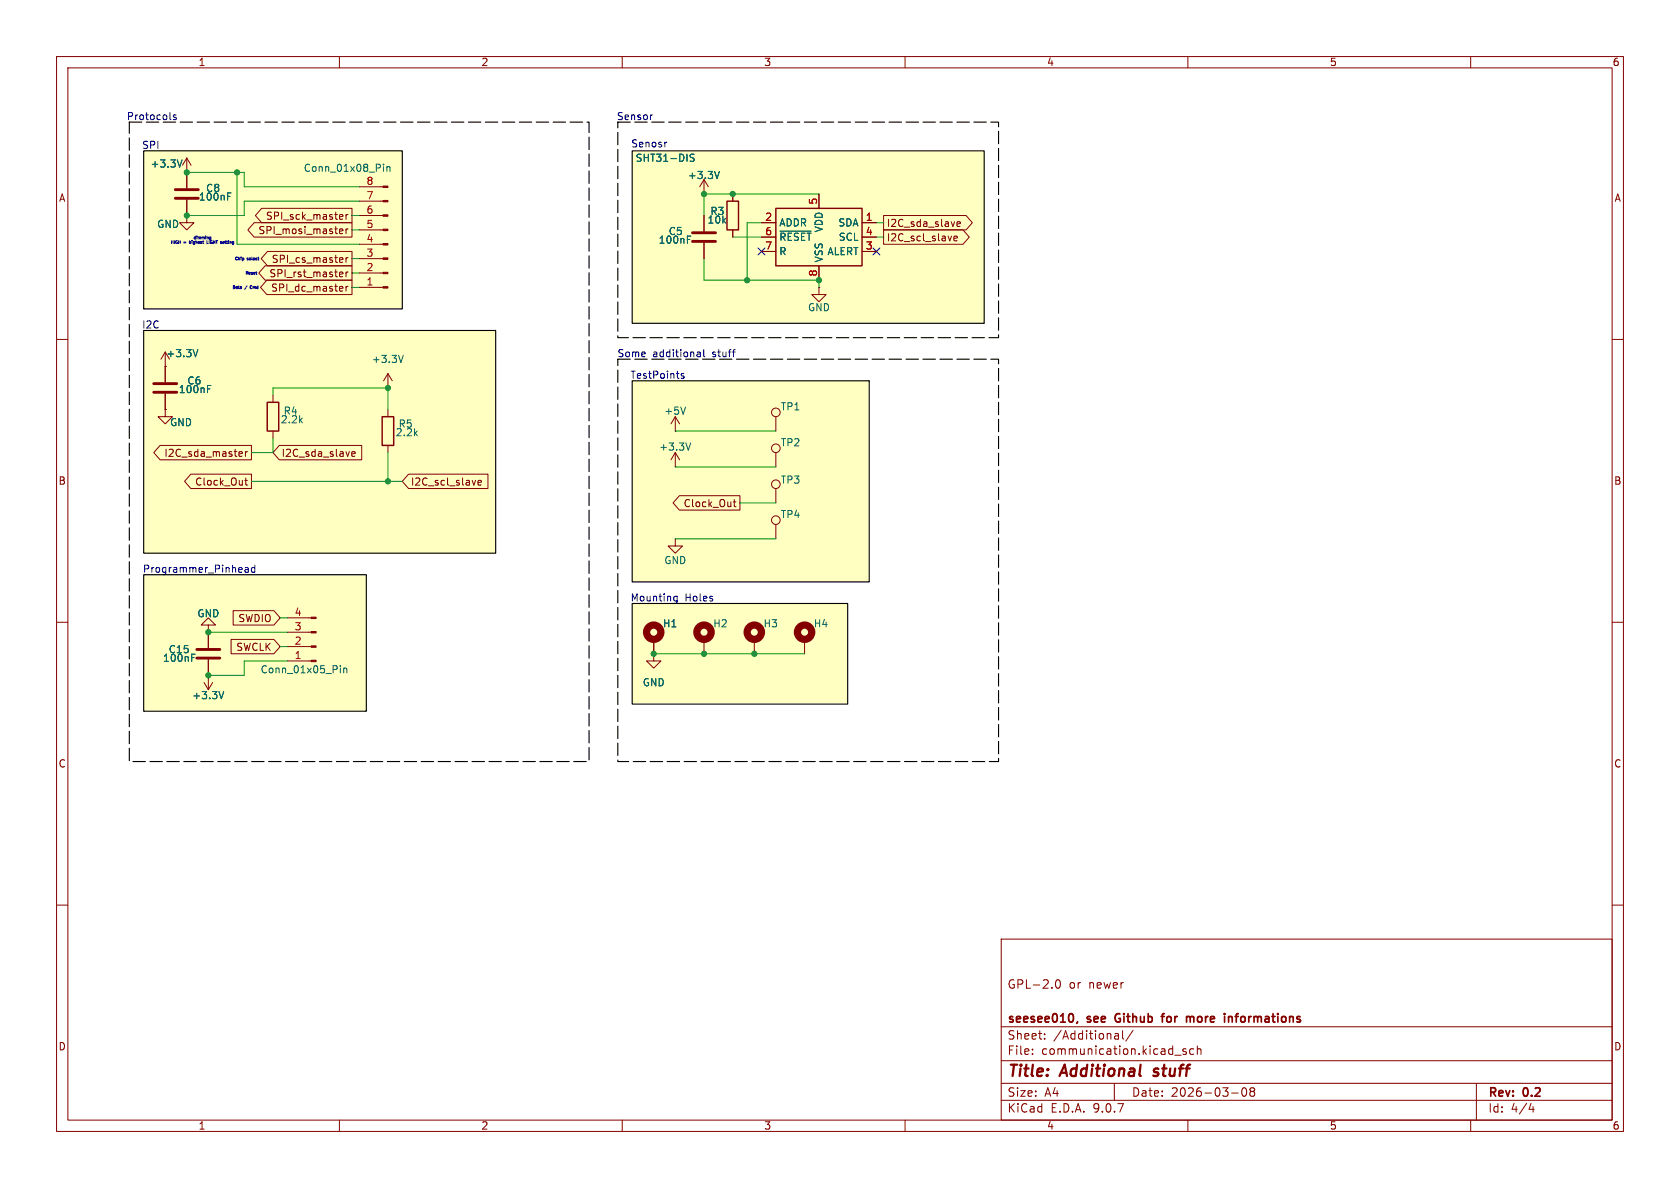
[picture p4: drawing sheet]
<svg xmlns="http://www.w3.org/2000/svg" width="297mm" height="210mm" viewBox="0 0 297 210" stroke-linecap="round" stroke-linejoin="round" font-family="sans-serif">
<g fill="none" stroke="#840000" stroke-width=".18">
<path d="M10 10h277v190h-277zM12 12h273v186h-273zM60 10v2M110 10v2M160 10v2M210 10v2M260 10v2M10 60h2M285 60h2M10 110h2M285 110h2M10 160h2"/>
<path d="M177 166h108v32h-108zM186.7 173.3l.3-.1a.81 .81 0 0 1 .5 .6 .81 .81 0 0 1-.3 .8l-.1 .1a.81 .81 0 0 1-.4-1.4zM285 160h2M60 198v2M110 198v2M160 198v2M177 194.5h108M177 191.5h108M177 187.5h108M177 181.5h108M182.5 186.3v.1M182.5 185.5v.1"/>
<path d="M184.7 183.6v.1M184.7 182.8v.1M197 191.5v3M197.2 182.7h.3l.2 .2v.8M197.7 183.6l-.5 .1M197.7 183.1h-.5M198.5 182.2v1.3l.2 .2M200.3 182.1l-1.3 2M207.7 186.5h1.1M209.7 185.5l-.4-.1-.2 .2 .1 .2 .5 .2v.3h-.6M210 198v2M211 185.5l-.4-.1-.3 .3v.4l.2 .2h.5"/>
<path d="M211.7 185.5l.2-.1 .3 .1 .1 .9M211.7 184.9v1.5M217.7 193.2h1.2M219.7 192.4l.2-.1a.81 .81 0 0 1 .6 .6 .81 .81 0 0 1-.3 .8l-.2 .1a.81 .81 0 0 1-.3-1.4zM221.2 192.9l-.2-.2 .2-.4 .5 .1 .1 .2-.3 .3M221.2 192.9l-.2 .3v.5l.2 .1 .5-.1 .1-.2-.1-.4-.2-.2M221.2 192.9h.3M260 198v2M261 191.5v6.5M270.7 195l-.4 1.1h.9M271 195.6v1"/>
</g>
<path d="M203.9 190.1l.2 .1M204.1 189l-.1 .3 .1 .1" fill="none" stroke="#840000" stroke-width=".4"/>
<path d="M189.6 179.3l.2 .5-.2 .7M197.3 179.4l-.2 .4 .2 .7M205.3 179.7h.5M205.8 179.2l-.3 .2v1.3M210.2 179.7l.2 .2M210.4 179.9l.2-.2 .4 .1 .1 .1M210.4 179.9v.8M216.5 179.2v.1M217.3 179.8h.5v.9M218.3 179.7h.6M190.5 180.6l-.2 .3" fill="none" stroke="#840000" stroke-width=".3"/>
<g fill="#ffffc2">
<path d="M111.8 26.7h62.2v30.5h-62.2z"/>
<path d="M25.4 58.4h62.2v39.4h-62.2z"/>
<path d="M25.4 101.6h39.4v24.1h-39.4z"/>
<path d="M25.4 26.7h45.7v27.9h-45.7z"/>
<path d="M111.8 106.7h38.1v17.8h-38.1z"/>
<path d="M111.8 67.3h41.9v35.6h-41.9z"/>
</g>
<path d="M31 33.5h4.1M31 35.1h4.1M122.4 41.1h4.1M122.4 42.7h4.1" fill="none" stroke="#840000" stroke-width=".51"/>
<g fill="none" stroke="#840000" stroke-width=".18">
<path d="M33 38.1v1.3h1.3l-1.3 1.2-1.3-1.2h1.3M33 38.1h.1M33 30.5h.1M33 27.9v5.4M33 35.3v2.8M33 27.9l-.7 1.3M33 27.9l.8 1.3M63.5 38.1h4.2M63.5 35.6h4.2M63.5 33h4.2M124.5 34.3h.1M124.5 31.8v2.5"/>
<path d="M124.5 38.1v2.8M124.5 31.8l-.8 1.2M124.5 31.8l.7 1.2M63.5 50.8h4.2M63.5 48.3h4.2M63.5 45.7h4.2M63.5 43.2h4.2M63.5 40.6h4.2M124.5 42.9v2.8M48.3 69.9v1.2M48.3 76.2v1.3M119.4 95.3v1.2h1.2l-1.2 1.3-1.3-1.3h1.3"/>
<path d="M119.4 95.3h.1M119.4 82.6h.1M119.4 80l-.8 1.3M119.4 80l.7 1.3M119.4 80v2.6M36.8 110.5h1.3l-1.3-1.3-1.2 1.3h1.2v1.3M36.8 111.8h.1M115.6 115.6v1.2h1.2l-1.2 1.3-1.3-1.3h1.3M115.6 115.6h.1M115.6 113v2.6"/>
</g>
<path d="M32.2 28.3l-.4 1.2M40.2 34.7h.5M40.2 34.1h.6M67.8 29v.1M67.8 29.5v.8M68.4 29.5v.8M68.4 29.6l.2-.1h.3v.8M127.2 30.3l-.4 1.3M121.5 42.3h.4M121.5 41.7h.6M122.1 78.3l-.4 1.3" fill="none" stroke="#006464" stroke-width=".18"/>
<g fill="#840000" stroke="#840000" stroke-width=".18">
<path d="M67.7 50.7h.9v.2h-.9z"/>
<path d="M67.7 48.1h.9v.3h-.9z"/>
<path d="M67.7 45.6h.9v.2h-.9z"/>
<path d="M67.7 43.1h.9v.2h-.9z"/>
<path d="M67.7 40.5h.9v.3h-.9z"/>
<path d="M67.7 38h.9v.2h-.9z"/>
<path d="M67.7 35.4h.9v.3h-.9z"/>
<path d="M67.7 32.9h.9v.2h-.9z"/>
</g>
<circle cx="115.6" cy="111.8" r="1.27" fill="none" stroke="#840000" stroke-width="1.3"/>
<path d="M47.2 71.1h2.1v5.1h-2.1z" fill="none" stroke="#840000" stroke-width=".25"/>
<path d="M137.2 36.8h15.2v10.2h-15.2z" fill="#ffffc2"/>
<path d="M128.5 35.6h2.1v5h-2.1zM137.2 36.8h15.2v10.2h-15.2zM67.6 73.7h2v5h-2z" fill="none" stroke="#840000" stroke-width=".25"/>
<g fill="none" stroke="#840000" stroke-width=".18">
<path d="M33 38.1h.1M33 30.5h.1M33 30.5v2.8M33 35.3v2.8M44.9 39.4h17.3v2.5h-17.3l-1.1-1.3zM46.3 36.8h15.9v2.6h-15.9l-1.2-1.3zM60.2 37.9l.4 .1v.2l-.6 .1M60.6 38.7l-.4 .1M61.2 37.9v.9M61.5 37.9l-.3 .3M124.5 34.3h.1M124.5 38.1v2.8"/>
<path d="M129.5 34.3v1.3M134.6 39.4h2.6M144.8 34.3v2.5M152.4 39.4h2.5M156.2 38.1h14.6l1.1 1.3-1.1 1.2h-14.6zM169.2 39.6l.6-.1-.1-.2-.3-.1-.2 .2v.6h.5M46.9 47h15.3v2.5h-15.3l-1.1-1.2zM47.2 49.5h15v2.6h-15l-1.1-1.3zM47.3 44.4h14.9v2.6h-14.9l-1.1-1.3zM60.1 40.5h.3l.2 .3-.6 .1M60.1 41.2h.5M60.2 48.1h.4v.3l-.6 .1"/>
<path d="M60.4 45.5l.2 .3-.6 .2M60.4 50.6l.2 .3-.6 .1M60.6 46.3l-.2 .1M60.6 51.4l-.2 .1M60.6 48.9h-.4M61.2 40.5v.8M61.2 45.5v.9M61.2 48.1v.8M61.2 50.6v.9M61.5 45.5l-.3 .3M61.5 40.5l-.3 .2M61.5 50.6l-.3 .3"/>
<path d="M61.5 48.1l-.3 .2M124.5 42.9v2.8M129.5 40.6v1.3M134.6 41.9h2.6M134.6 44.5h2.6M144.8 50.8v1.3h1.2l-1.2 1.2-1.3-1.2h1.3M144.8 50.8h.1M144.8 47v2.5M152.4 41.9h2.5M152.4 44.5h2.5M156.2 40.6h14l1.2 1.3-1.2 1.3h-14zM168.6 42.2l.6-.2v-.2l-.4-.1-.2 .2 .1 .6h.5"/>
<path d="M28.3 78.7h16.1v2.6h-16.1l-1.1-1.3zM28.4 63.5l.8-1.3v5.4M29.2 72.4v1.3h1.3l-1.3 1.2-1.3-1.2h1.3M29.2 72.4h.1M29.2 64.8h.1M29.2 69.6v2.8M42.4 79.8l.4 .1v.2l-.6 .2M43.4 79.8v.9M43.8 79.8l-.4 .3M49.4 78.7h14.5v2.6h-14.5l-1.1-1.3zM68.6 68.6h.1M68.6 66l-.8 1.3"/>
<path d="M68.6 66l.7 1.3M68.6 66v2.6M68.6 72.4v1.3M68.6 78.7v1.3M119.4 76.2h.1M119.4 73.7l-.8 1.2M119.4 73.7l.7 1.2M119.4 73.7v2.5M137.2 73.7v2.5M33.7 83.8h10.7v2.6h-10.7l-1.1-1.3zM42.8 80.6l-.4 .1M43.3 84.9h.5"/>
<path d="M43.5 84.5v1.1l.3 .2M62.2 80.3l.6-.2-.1-.2-.3-.1-.2 .2v.6h.5M72.2 83.8h14.1v2.6h-14.1l-1.1-1.3zM84.5 85.3l.6-.1-.1-.2-.3-.1-.2 .2 .1 .6h.4M120.1 87.6h10.7v2.6h-10.7l-1.1-1.3zM129.6 88.7h.5M129.8 88.3v1.1l.3 .2M137.2 80v2.6M137.2 86.4v2.5M137.2 92.7v2.6M36.8 119.4h.1M36.8 111.8h.1"/>
<path d="M36.8 111.8v2.8M36.8 116.6v5.3M40.9 113h7.5l1.1 1.3-1.1 1.3h-7.5zM41.2 107.9h7.2l1.1 1.3-1.1 1.3h-7.2zM50.8 116.8h4.2M50.8 114.3h4.2M50.8 111.8h4.2M50.8 109.2h4.2M115.6 115.6h.1M115.6 113v2.6M124.5 113v2.6M133.3 113v2.6"/>
<path d="M142.2 113v2.6M36.1 120.7l.7 1.2M37.6 120.7l-.8 1.2"/>
<circle cx="137.2" cy="79.2" r=".76"/>
<circle cx="137.2" cy="72.9" r=".76"/>
<circle cx="137.2" cy="85.6" r=".76"/>
<circle cx="137.2" cy="91.9" r=".76"/>
</g>
<g fill="none" stroke="#006464" stroke-width=".18">
<path d="M32.2 28.3l-.4 1.2M40.2 34.7h.5M40.2 34.1h.6M122.7 27.3l-.5-.1-.1 .2v.3l.5 .3 .1 .3-.2 .2h-.5M127.2 30.3l-.4 1.3M121.5 42.3h.4M121.5 41.7h.6M137.9 40.9h5.5M35 61.8l-.4 1.3M36.7 68.7h.4M36.7 68.1h.6M71.3 62.8l-.4 1.3"/>
<path d="M121.2 72l-.4 1.2M33.9 116.2h.4M33.9 115.6h.6M60.2 117.7v.1M60.2 118.1v.8M60.8 118.1v.8M60.8 118.2l.2-.1 .3 .1v.7M39.6 122.2l-.5 1.3"/>
</g>
<path d="M27.2 67.8h4M27.2 69.3h4M34.8 114.8h4.1M34.8 116.3h4.1" fill="none" stroke="#840000" stroke-width=".51"/>
<g fill="none" stroke="#840000" stroke-width="1.3">
<circle cx="124.5" cy="111.8" r="1.27"/>
<circle cx="133.3" cy="111.8" r="1.27"/>
<circle cx="142.2" cy="111.8" r="1.27"/>
</g>
<g fill="#840000" stroke="#840000" stroke-width=".18">
<path d="M55 116.7h.9v.3h-.9z"/>
<path d="M55 114.2h.9v.2h-.9z"/>
<path d="M55 111.6h.9v.3h-.9z"/>
<path d="M55 109.1h.9v.2h-.9z"/>
</g>
<g fill="none" stroke="#009600" stroke-width=".18">
<path d="M33 30.5h10.2v2.5h20.3M41.9 30.5v12.7h21.6M62.2 38.1h1.3M63.5 35.6h-20.3v2.5h-10.2M134.6 39.4h-2.5v10.1M144.8 34.3h-20.3v3.8M154.9 39.4h1.3M62.2 50.8h1.3M62.2 48.3h1.3M62.2 45.7h1.3M62.2 40.6h1.3M124.5 45.7v3.8h20.3v1.3"/>
<path d="M129.5 41.9h5.1M154.9 41.9h1.3M48.3 69.9v-1.3h20.3v3.8M48.3 77.5v2.5h-3.9M119.4 76.2h17.8M44.4 85.1h26.7M68.6 80v5.1M119.4 82.6h17.8M119.4 95.3h17.8M130.8 88.9h6.4M36.8 111.8h14M49.5 114.3h1.3"/>
<path d="M49.5 109.2h1.3M50.8 116.8h-7.6v2.6h-6.4M115.6 115.6h26.6"/>
</g>
<path d="M134 43.8l1.2 1.3M135.2 43.8l-1.2 1.3M154.3 43.8l1.2 1.3M155.5 43.8l-1.2 1.3" fill="none" stroke="#000084" stroke-width=".18"/>
<g fill="none" stroke="#0000c2" stroke-width=".18">
<path d="M31.1 20.4l-.3-.1-.2 .2 .1 .2 .4 .1v.3h-.5M115.4 20.3l-.3 .1M117.9 25.1l-.2 .1M32.5 42.8h.4M33.5 42.5v.5M33.5 42.8l.2-.1v.3M34.6 41.7v.5M34.6 42.5v.5M34.8 41.7v.1M35.9 42.5v.5M36.4 41.7l-.1 .1M36.4 41.7v.1"/>
<path d="M36.6 42.5v.5h.2M37 42.5v.5M37.1 42.2h.1M37.1 42v.2M37.1 42.2h.2M37.1 41.9v.1M37.1 41.9h.2M37.3 41.9v.4l-.2 .1M39.8 42.7h.2M39.8 42.5v.5h.2M40.1 42.5v.5M40.4 42.5v.1"/>
<path d="M41.4 50.6l-.1-.1v.5M42.2 50.5v.5M42.6 50.7l.1 .3M42.7 51h-.2M42.7 50.8h-.2M43 45.6l.1 .1-.1 .2M43.7 50.5l-.4 .6M43.8 48h-.3v.5M44.5 50.6a.23 .23 0 0 0-.3 .2 .23 .23 0 0 0 .3 .2M44.5 45.4v.5M45.2 48.2h.2M45.3 48v.4l.1 .1"/>
<path d="M45.7 45.4v.5M120.9 66.1l-.3-.1-.2 .2 .1 .2 .4 .1v.3h-.5M123.4 62.2l.3 .1 .1 .8M123.8 63l-.4 .1M123.8 62.5l-.4 .1M124.4 61.8v1.1l.2 .2M45 99.9v1.3M43.3 100.4h.5l.1 .8M43.9 100.6l-.4 .1-.2 .2 .2 .3 .4-.1M45 100.4l-.3-.1-.3 .3 .2 .5h.4M119.2 106.1l.2 .1h.3M119.7 105.4v1l-.2 .3-.3-.1"/>
<path d="M119.7 105.5l-.3-.1-.2 .1"/>
</g>
<path d="M22.9 21.6h81.2v113h-81.2zM109.2 21.6h67.3v38.1h-67.3zM109.2 63.5h67.3v71.1h-67.3z" fill="none" stroke="#000" stroke-width=".2" stroke-dasharray="2.2 .8"/>
<path d="M25.4 26.7h45.7v27.9h-45.7zM111.8 26.7h62.2v30.5h-62.2zM25.4 58.4h62.2v39.4h-62.2zM111.8 67.3h41.9v35.6h-41.9zM25.4 101.6h39.4v24.1h-39.4zM111.8 106.7h38.1v17.8h-38.1z" fill="none" stroke="#000" stroke-width=".2"/>
<g fill="#009600" stroke="#009600" stroke-width=".18">
<circle cx="132.1" cy="49.5" r=".46"/>
<circle cx="124.5" cy="34.3" r=".46"/>
<circle cx="129.5" cy="34.3" r=".46"/>
<circle cx="144.8" cy="49.5" r=".46"/>
<circle cx="36.8" cy="119.4" r=".46"/>
<circle cx="36.8" cy="111.8" r=".46"/>
<circle cx="68.6" cy="85.1" r=".46"/>
<circle cx="68.6" cy="68.6" r=".46"/>
<circle cx="33" cy="30.5" r=".46"/>
<circle cx="41.9" cy="30.5" r=".46"/>
<circle cx="33" cy="38.1" r=".46"/>
<circle cx="133.3" cy="115.6" r=".46"/>
<circle cx="115.6" cy="115.6" r=".46"/>
<circle cx="124.5" cy="115.6" r=".46"/>
</g>
<g font-size="2.8" fill="#840000">
<text x="178" y="190.9">Title:</text>
<text x="187.7" y="190.9">Additional</text>
<text x="204.8" y="190.9">stuff</text>
</g>
<g font-size="2.1" fill="#840000">
<text x="178" y="175">GPL-2.0</text>
<text x="188.9" y="175">or</text>
<text x="192.5" y="175">newer</text>
<text x="178" y="184">Sheet:</text>
<text x="178" y="181.2">seesee010,</text>
<text x="186.2" y="184">/Additional/</text>
<text x="192.3" y="181.2">see</text>
<text x="197.8" y="181.2">Github</text>
<text x="206.7" y="181.2">for</text>
<text x="211.6" y="181.2">more</text>
<text x="218.9" y="181.2">informations</text>
<text x="178" y="186.7">File:</text>
<text x="184.1" y="186.7">communication.kicad_sch</text>
<text x="178" y="196.9">KiCad</text>
<text x="178" y="194.1">Size:</text>
<text x="184.7" y="194.1">A4</text>
<text x="185.7" y="196.9">E.D.A.</text>
<text x="193.3" y="196.9">9.0.7</text>
<text x="200" y="194.1">Date:</text>
<text x="207" y="194.1">2026-03-08</text>
<text x="263" y="194.3">Rev:</text>
<text x="263" y="196.9">Id:</text>
<text x="267.1" y="196.9">4/4</text>
<text x="269.4" y="194.3">0.2</text>
</g>
<g font-size="1.8" fill="#840000">
<text x="35" y="11.9">1</text>
<text x="85" y="11.9">2</text>
<text x="135" y="11.9">3</text>
<text x="185" y="11.9">4</text>
<text x="235" y="11.9">5</text>
<text x="285" y="11.9">6</text>
<text x="10.3" y="35.9">A</text>
<text x="285.3" y="35.9">A</text>
<text x="45.6" y="41.6">SPI_mosi_master</text>
<text x="46.9" y="39.1">SPI_sck_master</text>
<text x="156.7" y="40.3">I2C_sda_slave</text>
<text x="47.9" y="46.7">SPI_cs_master</text>
<text x="156.7" y="42.9">I2C_scl_slave</text>
<text x="47.5" y="49.2">SPI_rst_master</text>
<text x="47.8" y="51.8">SPI_dc_master</text>
<text x="29" y="81">I2C_sda_master</text>
<text x="49.7" y="81">I2C_sda_slave</text>
<text x="10.3" y="85.9">B</text>
<text x="34.4" y="86">Clock_Out</text>
<text x="72.5" y="86">I2C_scl_slave</text>
<text x="120.8" y="89.9">Clock_Out</text>
<text x="285.3" y="85.9">B</text>
<text x="42" y="110.2">SWDIO</text>
<text x="41.7" y="115.3">SWCLK</text>
<text x="10.3" y="135.9">C</text>
<text x="285.3" y="135.9">C</text>
<text x="10.3" y="185.9">D</text>
<text x="285.3" y="185.9">D</text>
<text x="35" y="199.9">1</text>
<text x="85" y="199.9">2</text>
<text x="135" y="199.9">3</text>
<text x="185" y="199.9">4</text>
<text x="235" y="199.9">5</text>
<text x="285" y="199.9">6</text>
</g>
<g font-size="1.8" fill="#0000c2">
<text x="22.3" y="21.4">Protocols</text>
<text x="109" y="21.4">Sensor</text>
<text x="25" y="26.5">SPI</text>
<text x="111.5" y="26.3">Senosr</text>
<text x="25" y="58.3">I2C</text>
<text x="109.1" y="63.4">Some</text>
<text x="115.4" y="63.4">additional</text>
<text x="126" y="63.4">stuff</text>
<text x="111.4" y="67.2">TestPoints</text>
<text x="25.2" y="101.5">Programmer_Pinhead</text>
<text x="111.4" y="106.5">Mounting</text>
<text x="121.1" y="106.5">Holes</text>
</g>
<g font-size="1.8" fill="#006464">
<text x="26.5" y="29.8">+3.3V</text>
<text x="112.3" y="28.8">SHT31-DIS</text>
<text x="35.1" y="35.7">100nF</text>
<text x="36.3" y="34.1">C8</text>
<text x="53.6" y="30.6">Conn_01x08_Pin</text>
<text x="121.5" y="31.9">+3.3V</text>
<text x="27.7" y="40.5">GND</text>
<text x="118.1" y="41.8">C5</text>
<text x="125" y="39.7">10k</text>
<text x="125.5" y="38.2">R3</text>
<text x="137.7" y="40.2">ADDR</text>
<text x="145.6" y="41.2" transform="rotate(-90 145.6 41.2)">VDD</text>
<text x="148.1" y="40.2">SDA</text>
<text x="116.3" y="43.3">100nF</text>
<text x="137.7" y="42.8">~{RESET}</text>
<text x="137.7" y="45.3">R</text>
<text x="145.6" y="46.5" transform="rotate(-90 145.6 46.5)">VSS</text>
<text x="146.2" y="45.3">ALERT</text>
<text x="148.2" y="42.8">SCL</text>
<text x="142.7" y="55.2">GND</text>
<text x="29.3" y="63.3">+3.3V</text>
<text x="65.6" y="64.4">+3.3V</text>
<text x="31.5" y="69.7">100nF</text>
<text x="33" y="68.2">C6</text>
<text x="30" y="75.5">GND</text>
<text x="49.5" y="75">2.2k</text>
<text x="50" y="73.5">R4</text>
<text x="69.9" y="77.3">2.2k</text>
<text x="70.4" y="75.8">R5</text>
<text x="117.3" y="73.5">+5V</text>
<text x="137.9" y="72.7">TP1</text>
<text x="116.4" y="79.9">+3.3V</text>
<text x="137.9" y="79.1">TP2</text>
<text x="137.9" y="85.7">TP3</text>
<text x="137.9" y="91.8">TP4</text>
<text x="117.3" y="99.9">GND</text>
<text x="34.8" y="109.3">GND</text>
<text x="117.1" y="111.1">H1</text>
<text x="126" y="111.1">H2</text>
<text x="134.9" y="111.1">H3</text>
<text x="143.8" y="111.1">H4</text>
<text x="28.7" y="117.2">100nF</text>
<text x="29.7" y="115.7">C15</text>
<text x="46" y="119.2">Conn_01x05_Pin</text>
<text x="33.9" y="123.8">+3.3V</text>
<text x="113.5" y="121.5">GND</text>
</g>
<g font-size="1.8" fill="#a90000">
<text x="64.7" y="35.3">7</text>
<text x="64.7" y="32.8">8</text>
<text x="64.7" y="40.4">5</text>
<text x="64.7" y="37.8">6</text>
<text x="135.2" y="39.1">2</text>
<text x="135.2" y="41.7">6</text>
<text x="144.5" y="36.3" transform="rotate(-90 144.5 36.3)">5</text>
<text x="153" y="39.1">1</text>
<text x="153" y="41.7">4</text>
<text x="64.7" y="45.5">3</text>
<text x="64.7" y="42.9">4</text>
<text x="135.2" y="44.2">7</text>
<text x="153" y="44.2">3</text>
<text x="64.7" y="50.5">1</text>
<text x="64.7" y="48">2</text>
<text x="144.5" y="49" transform="rotate(-90 144.5 49)">8</text>
<text x="52" y="111.5">3</text>
<text x="52" y="109">4</text>
<text x="52" y="116.6">1</text>
<text x="52" y="114">2</text>
</g>
<g font-size=".7" fill="#0000c2">
<text x="30" y="43.3">HIGH</text>
<text x="32.5" y="43.3">=</text>
<text x="33.9" y="43.3">highest</text>
<text x="34.1" y="42.5">dimming</text>
<text x="37.3" y="43.3">LIGHT</text>
<text x="40.1" y="43.3">setting</text>
<text x="41.4" y="46.2">Chip</text>
<text x="43.8" y="46.2">select</text>
<text x="41" y="51.3">Data</text>
<text x="43.2" y="48.7">Reset</text>
<text x="44.6" y="51.3">Cmd</text>
</g>
</svg>
